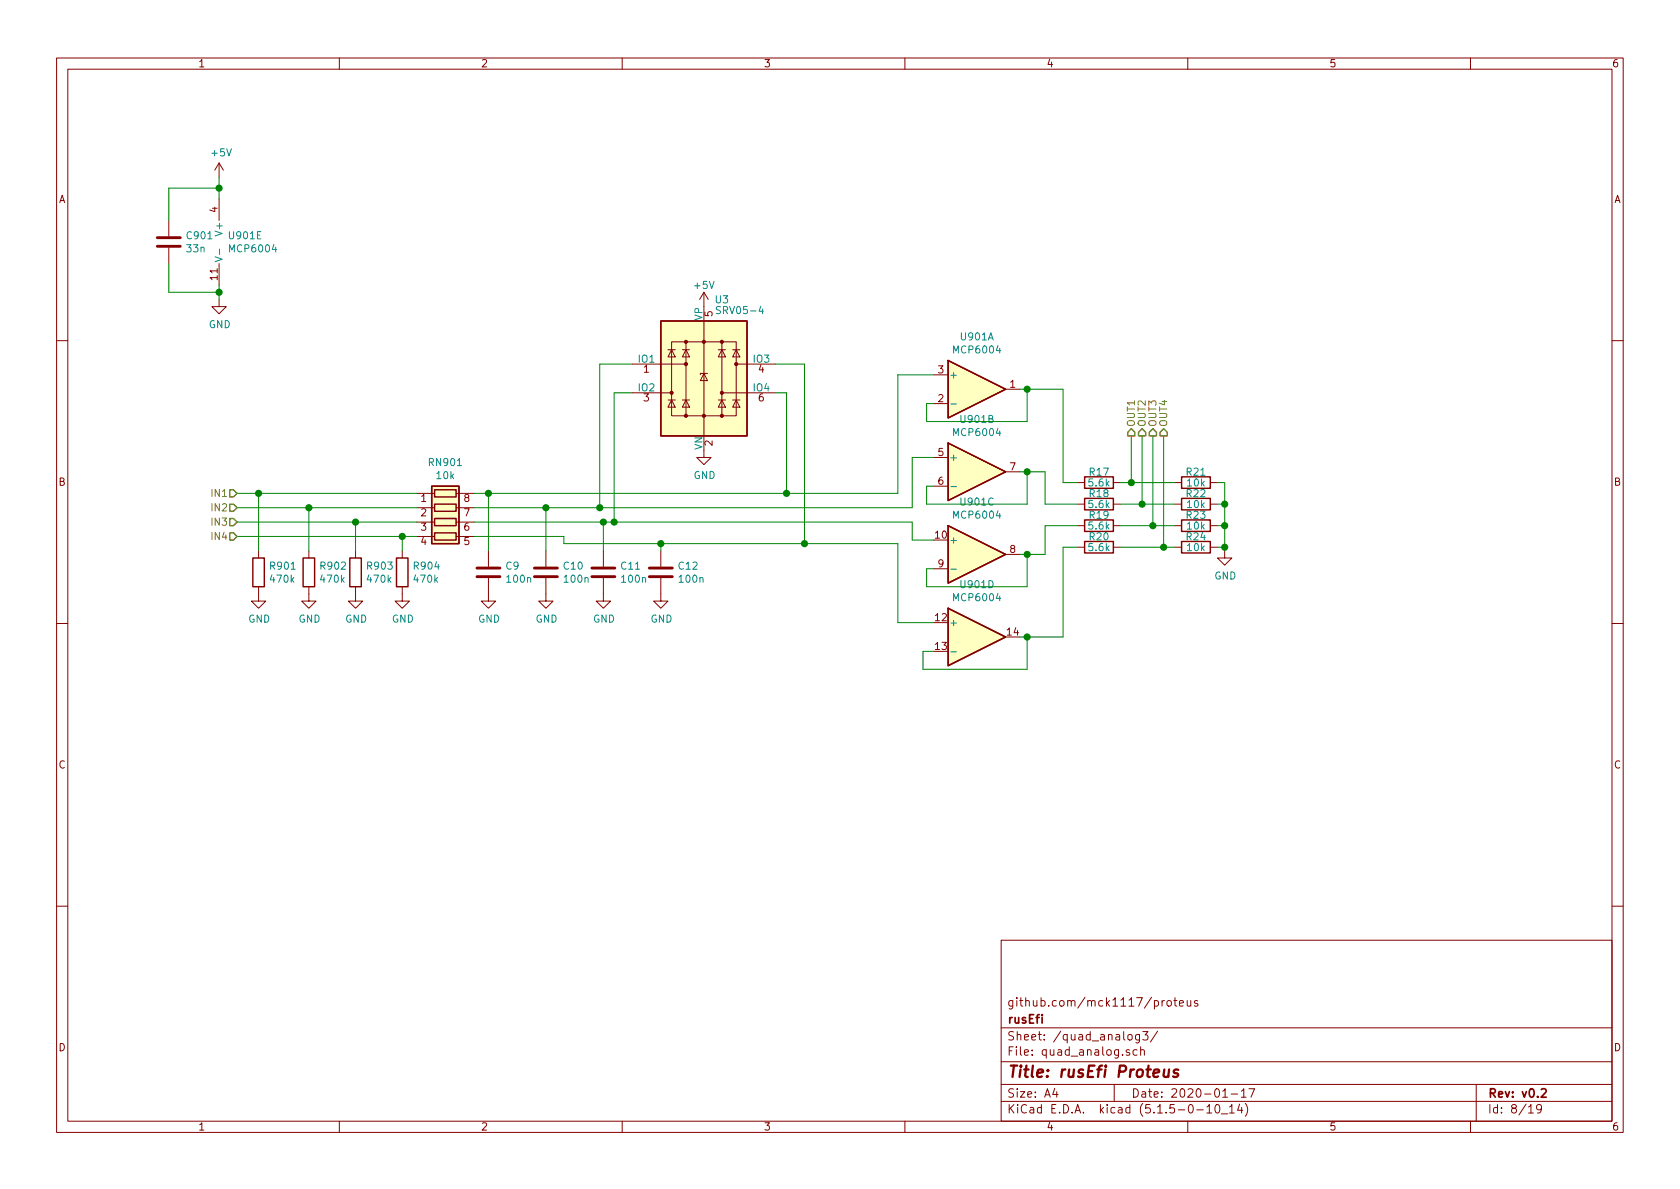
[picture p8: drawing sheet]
<svg xmlns="http://www.w3.org/2000/svg" width="297mm" height="210mm" viewBox="0 0 297 210" stroke-linecap="round" stroke-linejoin="round" font-family="sans-serif">
<g fill="none" stroke="#840000" stroke-width=".18">
<path d="M10 10.3h277v189.9h-277zM12 12.2h273v186.1h-273zM60 10.3v1.9M110 10.3v1.9M160 10.3v1.9M210 10.3v1.9M260 10.3v1.9M29.8 39v2.8M38.7 28.8v2.6M38.7 35.2v3.8M38.7 28.8l-.7 1.3M38.7 28.8l.8 1.3"/>
<path d="M29.8 43.8v2.8M38.7 53v1.2h1.3l-1.3 1.3-1.2-1.3h1.2M38.7 46.6v3.8M124.5 51.7l-.8 1.3M124.5 51.7v2.5M124.5 56.8v20.3M124.5 51.7l.7 1.3M10 60.2h2M111.8 64.4h9.5M111.8 69.5h6.9M118.1 70.7h1.3M118.1 61.8h1.3"/>
<path d="M118.7 60.4h11.5v13.1h-11.5zM118.7 70.7l.7 1.3h-1.3zM118.7 61.8l.7 1.3h-1.3zM120.6 70.7h1.3M120.6 61.8h1.3M121.3 70.7l.6 1.3h-1.3zM121.3 61.8l.6 1.3h-1.3zM121.3 60.4v13.1M124.5 79.6v1.3h1.2l-1.2 1.3-1.3-1.3h1.3M124.5 66l.6 1.3h-1.3zM125.1 66h-1.3v.3M127 70.7h1.3"/>
<path d="M127 61.8h1.3M127.6 70.7l.7 1.3h-1.3zM127.6 61.8l.7 1.3h-1.3zM127.6 60.4v13.1M127.6 69.5h9.6M129.5 70.7h1.3M129.5 61.8h1.3M130.2 70.7l.6 1.3h-1.3zM130.2 61.8l.6 1.3h-1.3zM130.2 64.4h7M165.1 71.4h2.5M165.1 66.3h2.5"/>
<path d="M177.8 68.8h2.5M285 60.2h2M45.7 97.4v1.3M54.6 97.4v1.3M62.9 97.4v1.3M71.1 97.4v1.3M73.7 87.2h3.1M73.7 89.8h3.1M73.7 92.3h3.1M73.7 94.9h3.1M80.6 87.2h3.2M80.6 89.8h3.2"/>
<path d="M80.6 92.3h3.2M80.6 94.9h3.2M86.4 97.4v2.8M96.5 97.4v2.8M106.7 97.4v2.8M116.8 97.4v2.8M165.1 80.9h2.5M165.1 86h2.5M177.8 83.4h2.5M177.8 98h2.5M190.5 96.8h1.3M190.5 93h1.3"/>
<path d="M190.5 89.1h1.3M190.5 85.3h1.3M196.8 96.8h1.3M196.8 93h1.3M196.8 89.1h1.3M196.8 85.3h1.3M207.6 96.8h1.3M207.6 93h1.3M207.6 89.1h1.3M207.6 85.3h1.3M214 96.8h1.3M214 93h1.3"/>
<path d="M214 89.1h1.3M214 85.3h1.3M216.5 97.4v1.3h1.3l-1.3 1.2-1.2-1.2h1.2M10 110.3h2M45.7 103.8v2.5h1.3l-1.3 1.3-1.3-1.3h1.3M54.6 103.8v2.5h1.3l-1.3 1.3-1.3-1.3h1.3M62.9 103.8v2.5h1.2l-1.2 1.3-1.3-1.3h1.3M71.1 103.8v2.5h1.3l-1.3 1.3-1.3-1.3h1.3M86.4 102.2v4.1h1.2l-1.2 1.3-1.3-1.3h1.3M96.5 102.2v4.1h1.3l-1.3 1.3-1.3-1.3h1.3M106.7 102.2v4.1h1.2l-1.2 1.3-1.3-1.3h1.3M116.8 102.2v4.1h1.3l-1.3 1.3-1.2-1.3h1.2"/>
<path d="M165.1 100.6h2.5M285 110.3h2M10 160.2h2M177 166.3h108v32h-108zM205.5 176.9v1M205.9 176.9l-.4 .3M206.4 177.1l.2-.2 .4 .2v.7l-.2 .1-.4-.1zM207.5 176.9h.6M207.7 176.4v1.3l.4 .2M208.5 177.4l.7-.1v-.3l-.4-.1-.3 .2 .1 .7h.6M209.9 176.9l.1 .9 .3 .1 .2-.1M210.5 176.9v1"/>
<path d="M211.8 177a.37 .37 0 0 0-.6 .1l.1 .3 .5 .1v.1l-.2 .3-.4-.1M285 160.2h2M60 198.3v1.9M110 198.3v1.9M160 198.3v1.9M177 194.8h108M177 191.8h108M177 187.8h108M177 181.8h108M186.5 192.5l-.4 1h1M186.8 193v1M197 191.8v3"/>
<path d="M199.5 183.1l.2-.2 .4 .2v.7l-.2 .1-.4-.1zM199.7 185.7a.37 .37 0 0 0-.6 .1l.1 .2 .5 .2 .1 .1-.3 .3-.4-.1M201 185.7l-.4-.1-.3 .3 .1 .6 .2 .1 .4-.1M201.5 182.9v1.2l-.3 .3-.4-.1M201.5 183l-.5-.1-.2 .3v.6l.2 .1 .5-.1M201.7 185.7h.1a.37 .37 0 0 1 .5 .1v.8M201.7 185.1v1.5M202.1 182.4h.9l-.5 .6 .4 .1v.7l-.2 .1-.6-.1M204.7 182.3l-1.3 2M210 198.3v1.9M211.6 196.3h1.2M213.4 195.8l.4-.5v1.5"/>
<path d="M213.4 196.8h.8M215 195.4l.3-.1a.94 .94 0 0 1 0 1.5 .8 .8 0 0 1-.6-.6 .8 .8 0 0 1 .3-.8zM216 197h1.1M216.2 194h.8M217.4 195.8l.4-.5v1.5M217.4 196.8h.8M217.7 193.5h1.1M219.2 195.2l-.4 1.1h.9M219.5 193l.4-.5v1.5M219.5 194h.8M219.5 195.8v1M220.2 195.1a1.71 1.71 0 0 1 0 2.3"/>
<path d="M220.8 192.5h1l-.6 1.5M260 198.3v1.9M261 191.8v6.5M270.3 195.8l.4-.5v1.5M270.3 196.8h.8M272.5 196l-.1 .2a.48 .48 0 0 1-.6-.1v-.6a.48 .48 0 0 1 .6-.1l.1 .1a1.19 1.19 0 0 1-.2 1.2l-.5 .1"/>
</g>
<path d="M272.5 192.7l.2-.2h.4l.3 .5-.9 1h.9" fill="none" stroke="#840000" stroke-width=".3"/>
<path d="M205.9 189.1l-.1 1.2a.59 .59 0 0 0 .8 0M206.7 189.1l-.1 1.3M208.3 189.2a.52 .52 0 0 0-.8 .3l.3 .3 .5 .1v.3l-.3 .2-.6-.1" fill="none" stroke="#840000" stroke-width=".41"/>
<g fill="#ffffc2" stroke="#ffffc2" stroke-width=".18">
<path d="M167.6 63.7l10.2 5.1-10.2 5.1z"/>
<path d="M167.6 78.4l10.2 5-10.2 5.1z"/>
<path d="M167.6 93l10.2 5-10.2 5.1z"/>
<path d="M167.6 107.6l10.2 5-10.2 5.1z"/>
<path d="M76.3 86h4.9v10.1h-4.9z"/>
<path d="M116.8 56.8h15.3v20.3h-15.3z"/>
</g>
<g fill="none" stroke="#840000" stroke-width=".25">
<path d="M116.8 56.8h15.3v20.3h-15.3zM167.6 63.7l10.2 5.1-10.2 5.1zM167.6 78.4l10.2 5-10.2 5.1zM44.7 98.7h2v5.1h-2zM53.6 98.7h2v5.1h-2zM61.8 98.7h2.1v5.1h-2.1zM70.1 98.7h2v5.1h-2zM76.3 86h4.9v10.1h-4.9zM76.8 86.6h3.8v1.3h-3.8zM76.8 89.1h3.8v1.3h-3.8zM76.8 91.7h3.8v1.3h-3.8zM76.8 94.2h3.8v1.3h-3.8z"/>
<path d="M167.6 93l10.2 5-10.2 5.1zM191.8 95.8h5v2h-5zM191.8 91.9h5v2.1h-5zM191.8 88.1h5v2.1h-5zM191.8 84.3h5v2.1h-5zM208.9 95.8h5.1v2h-5.1zM208.9 91.9h5.1v2.1h-5.1zM208.9 88.1h5.1v2.1h-5.1zM208.9 84.3h5.1v2.1h-5.1zM167.6 107.6l10.2 5-10.2 5.1z"/>
</g>
<path d="M38 45.4l1.3 .4-1.3 .5M38.8 44v1M127.4 54.3l-.5-.1-.3 .3 .2 .3 .5 .2v.3l-.2 .2-.5-.1M134.5 54.1l-.3 .9h.8M168.1 71.4h1M168.1 86h1M168.1 100.7h1M168.1 115.3h1" fill="none" stroke="#008484" stroke-width=".18"/>
<g fill="#840000" stroke="#840000" stroke-width=".18">
<circle cx="118.7" cy="69.5" r=".28"/>
<circle cx="121.3" cy="73.5" r=".28"/>
<circle cx="121.3" cy="64.4" r=".28"/>
<circle cx="121.3" cy="60.4" r=".28"/>
<circle cx="124.5" cy="73.5" r=".28"/>
<circle cx="124.5" cy="60.4" r=".28"/>
<circle cx="127.6" cy="73.5" r=".28"/>
<circle cx="127.6" cy="69.5" r=".28"/>
<circle cx="127.6" cy="60.4" r=".28"/>
<circle cx="130.2" cy="64.4" r=".28"/>
</g>
<path d="M27.8 43.6h4.1M27.8 42h4.1M84.3 102h4.1M84.3 100.5h4.1M94.5 102h4.1M94.5 100.5h4.1M104.6 102h4.1M104.6 100.5h4.1M114.8 102h4.1M114.8 100.5h4.1" fill="none" stroke="#840000" stroke-width=".51"/>
<g fill="none" stroke="#008400" stroke-width=".18">
<path d="M38.7 31.4v3.8M38.7 33.3h-8.9v5.7M29.8 46.6v5.1h8.9M38.7 50.4v2.6M111.8 69.5h-3.2v22.8M111.8 64.4h-5.8v25.4M137.2 69.5h1.9v17.7M137.2 64.4h5v31.7M165.1 66.3h-6.4v20.9h-74.9M180.3 68.8h7.7v16.5h2.5M181.6 68.8v5.7h-17.8v-3.1h1.3M200 77.1v8.2"/>
<path d="M201.9 77.1v12M203.8 77.1v15.9M205.7 77.1v19.7M41.9 87.2h31.8M41.9 89.8h31.8M41.9 92.3h31.8M41.9 94.9h31.8M45.7 87.2v10.2M54.6 89.8v7.6M62.9 92.3v5.1M71.1 94.9v2.5M83.8 92.3h77.5v3.2h3.8"/>
<path d="M83.8 94.9h15.9v1.2h59v14h6.4M86.4 87.2v10.2M96.5 89.8v7.6M106.7 92.3v5.1M116.8 96.1v1.3M165.1 80.9h-3.8v8.9h-77.5M180.3 83.4h4.5v5.7h5.7M181.6 83.4v5.7h-17.8v-3.1h1.3M181.6 98v5.8h-17.8v-3.2h1.3M190.5 96.8h-2.5v15.8h-7.7M190.5 93h-5.7v5h-4.5M198.1 89.1h9.5"/>
<path d="M198.1 85.3h9.5M198.1 93h9.5M198.1 96.8h9.5M215.3 89.1h1.2M215.3 85.3h1.2v12.1M215.3 93h1.2M215.3 96.8h1.2M181.6 112.6v5.8h-18.4v-3.2h1.9"/>
</g>
<path d="M200 75.8l.7 .6v.7h-1.3v-.7zM201.9 75.8l.7 .6v.7h-1.3v-.7zM203.8 75.8l.7 .6v.7h-1.3v-.7zM205.7 75.8l.7 .6v.7h-1.3v-.7zM40.6 94.2h.7l.6 .7-.6 .6h-.7zM40.6 91.7h.7l.6 .6-.6 .7h-.7zM40.6 89.1h.7l.6 .7-.6 .6h-.7zM40.6 86.6h.7l.6 .6-.6 .7h-.7z" fill="none" stroke="#848400" stroke-width=".25"/>
<g fill="#008400" stroke="#008400" stroke-width=".25">
<circle cx="200" cy="85.3" r=".51"/>
<circle cx="116.8" cy="96.1" r=".51"/>
<circle cx="201.9" cy="89.1" r=".51"/>
<circle cx="216.5" cy="89.1" r=".51"/>
<circle cx="216.5" cy="93" r=".51"/>
<circle cx="38.7" cy="33.3" r=".51"/>
<circle cx="181.6" cy="112.6" r=".51"/>
<circle cx="181.6" cy="98" r=".51"/>
<circle cx="181.6" cy="68.8" r=".51"/>
<circle cx="181.6" cy="83.4" r=".51"/>
<circle cx="86.4" cy="87.2" r=".51"/>
<circle cx="106" cy="89.8" r=".51"/>
<circle cx="96.5" cy="89.8" r=".51"/>
<circle cx="106.7" cy="92.3" r=".51"/>
<circle cx="203.8" cy="93" r=".51"/>
<circle cx="108.6" cy="92.3" r=".51"/>
<circle cx="205.7" cy="96.8" r=".51"/>
<circle cx="38.7" cy="51.7" r=".51"/>
<circle cx="216.5" cy="96.8" r=".51"/>
<circle cx="142.2" cy="96.1" r=".51"/>
<circle cx="71.1" cy="94.9" r=".51"/>
<circle cx="62.9" cy="92.3" r=".51"/>
<circle cx="54.6" cy="89.8" r=".51"/>
<circle cx="139.1" cy="87.2" r=".51"/>
<circle cx="45.7" cy="87.2" r=".51"/>
</g>
<text font-size="2.8" fill="#840000" x="178" y="190.5">Title: rusEfi Proteus</text>
<g font-size="2.1" fill="#840000">
<text x="178" y="178">github.com/mck1117/proteus</text>
<text x="178" y="184">Sheet: /quad_analog3/</text>
<text x="178" y="181">rusEfi</text>
<text x="178" y="186.7">File: quad_analog.sch</text>
<text x="178" y="196.9">KiCad E.D.A. kicad (5.1.5-0-10_14)</text>
<text x="178" y="194.1">Size: A4</text>
<text x="200" y="194.1">Date: 2020-01-17</text>
<text x="263" y="194.1">Rev: v0.2</text>
<text x="263" y="196.9">Id: 8/19</text>
</g>
<g font-size="1.8" fill="#840000">
<text x="35" y="11.9">1</text>
<text x="85" y="11.9">2</text>
<text x="135" y="11.9">3</text>
<text x="185" y="11.9">4</text>
<text x="235" y="11.9">5</text>
<text x="285" y="11.9">6</text>
<text x="10.4" y="35.9">A</text>
<text x="285.4" y="35.9">A</text>
<text x="38.5" y="37.6" transform="rotate(-90 38.5 37.6)">4</text>
<text x="38.5" y="49.5" transform="rotate(-90 38.5 49.5)">11</text>
<text x="126" y="56" transform="rotate(-90 126 56)">5</text>
<text x="113.8" y="65.9">1</text>
<text x="134.1" y="65.9">4</text>
<text x="113.8" y="71">3</text>
<text x="134.1" y="71">6</text>
<text x="165.9" y="71.1">2</text>
<text x="165.9" y="66">3</text>
<text x="178.6" y="68.6">1</text>
<text x="126" y="78.8" transform="rotate(-90 126 78.8)">2</text>
<text x="165.9" y="80.6">5</text>
<text x="178.6" y="83.2">7</text>
<text x="10.4" y="85.9">B</text>
<text x="74.4" y="88.8">1</text>
<text x="82.1" y="88.8">8</text>
<text x="165.9" y="85.7">6</text>
<text x="285.4" y="85.9">B</text>
<text x="74.4" y="91.3">2</text>
<text x="74.4" y="93.8">3</text>
<text x="82.1" y="93.8">6</text>
<text x="82.1" y="91.3">7</text>
<text x="165.4" y="95.2">10</text>
<text x="74.4" y="96.4">4</text>
<text x="82.1" y="96.4">5</text>
<text x="165.9" y="100.3">9</text>
<text x="178.6" y="97.8">8</text>
<text x="165.4" y="109.8">12</text>
<text x="178.1" y="112.4">14</text>
<text x="165.4" y="114.9">13</text>
<text x="10.4" y="135.9">C</text>
<text x="285.4" y="135.9">C</text>
<text x="10.4" y="185.9">D</text>
<text x="285.4" y="185.9">D</text>
<text x="35" y="199.9">1</text>
<text x="85" y="199.9">2</text>
<text x="135" y="199.9">3</text>
<text x="185" y="199.9">4</text>
<text x="235" y="199.9">5</text>
<text x="285" y="199.9">6</text>
</g>
<g font-size="1.8" fill="#008484">
<text x="37.5" y="27.7">+5V</text>
<text x="39.4" y="41.3" transform="rotate(-90 39.4 41.3)">V+</text>
<text x="33.1" y="44.6">33n</text>
<text x="33.2" y="42.3">C901</text>
<text x="40.6" y="42.3">U901E</text>
<text x="40.8" y="44.6">MCP6004</text>
<text x="122.9" y="51.1">+5V</text>
<text x="126.5" y="53.6">U3</text>
<text x="36.9" y="58">GND</text>
<text x="124.2" y="56.7" transform="rotate(-90 124.2 56.7)">VP</text>
<text x="127.2" y="55.5">SRV05-4</text>
<text x="112.9" y="64.1">IO1</text>
<text x="133.2" y="64.1">IO3</text>
<text x="168.8" y="62.5">MCP6004</text>
<text x="170" y="60.2">U901A</text>
<text x="112.9" y="69.2">IO2</text>
<text x="133.2" y="69.2">IO4</text>
<text x="167.8" y="66.9">+</text>
<text x="168.8" y="77.1">MCP6004</text>
<text x="170" y="74.8">U901B</text>
<text x="76" y="82.4">RN901</text>
<text x="124.2" y="79.6" transform="rotate(-90 124.2 79.6)">VN</text>
<text x="167.8" y="81.5">+</text>
<text x="77.3" y="84.7">10k</text>
<text x="122.6" y="84.7">GND</text>
<text x="170" y="89.4">U901C</text>
<text x="192.6" y="89.8">5.6k</text>
<text x="192.6" y="86">5.6k</text>
<text x="192.7" y="87.9">R18</text>
<text x="192.7" y="84.1">R17</text>
<text x="209.8" y="87.9">R22</text>
<text x="209.8" y="84.1">R21</text>
<text x="210" y="89.8">10k</text>
<text x="210" y="86">10k</text>
<text x="168.8" y="91.7">MCP6004</text>
<text x="192.6" y="93.6">5.6k</text>
<text x="192.7" y="95.5">R20</text>
<text x="192.7" y="91.7">R19</text>
<text x="209.8" y="95.5">R24</text>
<text x="209.8" y="91.7">R23</text>
<text x="210" y="93.6">10k</text>
<text x="47.9" y="100.7">R901</text>
<text x="56.8" y="100.7">R902</text>
<text x="65" y="100.7">R903</text>
<text x="73.3" y="100.7">R904</text>
<text x="89.5" y="100.7">C9</text>
<text x="99.7" y="100.7">C10</text>
<text x="109.9" y="100.7">C11</text>
<text x="120" y="100.7">C12</text>
<text x="167.8" y="96.1">+</text>
<text x="192.6" y="97.5">5.6k</text>
<text x="210" y="97.5">10k</text>
<text x="47.9" y="103">470k</text>
<text x="56.8" y="103">470k</text>
<text x="65.1" y="103">470k</text>
<text x="73.3" y="103">470k</text>
<text x="89.7" y="103">100n</text>
<text x="99.9" y="103">100n</text>
<text x="110.1" y="103">100n</text>
<text x="120.2" y="103">100n</text>
<text x="168.8" y="106.3">MCP6004</text>
<text x="170" y="104">U901D</text>
<text x="214.7" y="102.5">GND</text>
<text x="43.9" y="110.1">GND</text>
<text x="52.8" y="110.1">GND</text>
<text x="61" y="110.1">GND</text>
<text x="69.3" y="110.1">GND</text>
<text x="84.5" y="110.1">GND</text>
<text x="94.7" y="110.1">GND</text>
<text x="104.9" y="110.1">GND</text>
<text x="115" y="110.1">GND</text>
<text x="167.8" y="110.7">+</text>
</g>
<g font-size="1.8" fill="#848400">
<text x="200.7" y="75.6" transform="rotate(-90 200.7 75.6)">OUT1</text>
<text x="202.6" y="75.6" transform="rotate(-90 202.6 75.6)">OUT2</text>
<text x="204.5" y="75.6" transform="rotate(-90 204.5 75.6)">OUT3</text>
<text x="206.4" y="75.6" transform="rotate(-90 206.4 75.6)">OUT4</text>
<text x="37.6" y="87.9">IN1</text>
<text x="37.6" y="95.5">IN4</text>
<text x="37.6" y="93">IN3</text>
<text x="37.6" y="90.4">IN2</text>
</g>
</svg>
